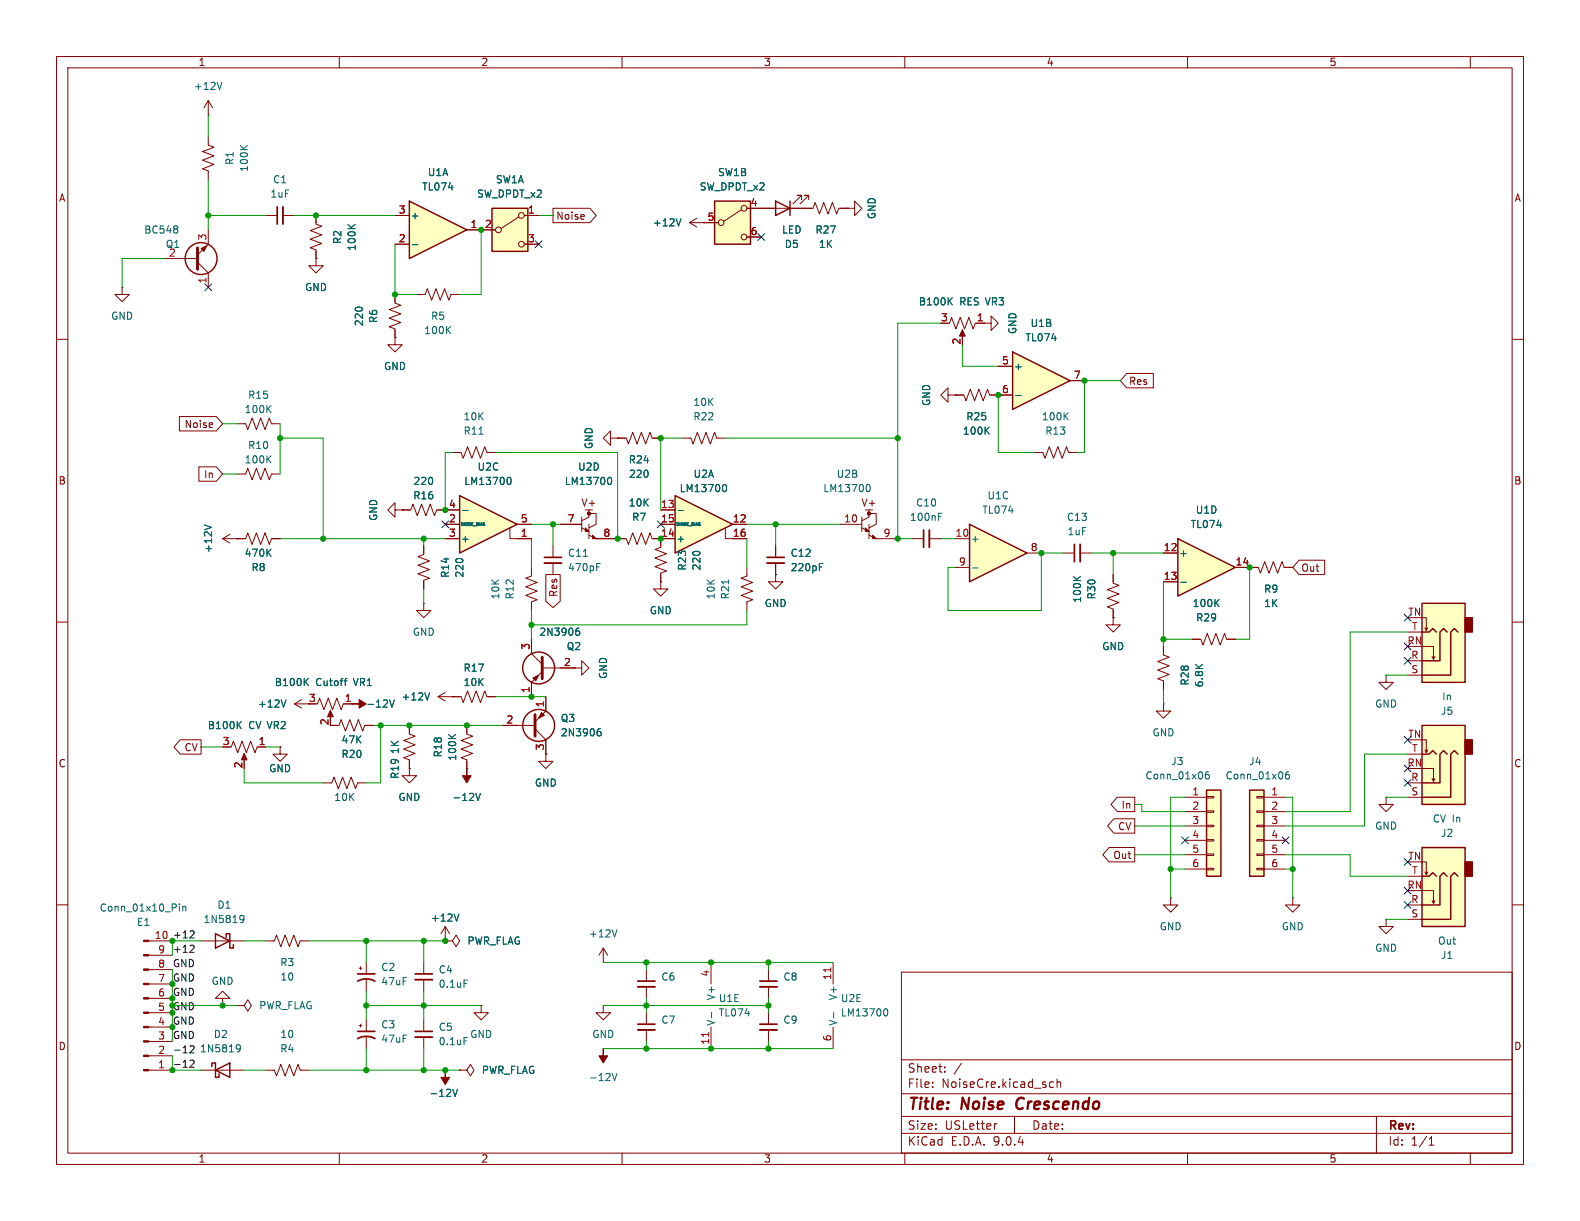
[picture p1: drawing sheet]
<svg xmlns="http://www.w3.org/2000/svg" width="279mm" height="216mm" viewBox="0 0 279 216" stroke-linecap="round" stroke-linejoin="round" font-family="sans-serif">
<g fill="none" stroke="#840000" stroke-width=".18">
<path d="M10 10h259.4v195.9h-259.4zM12 12h255.4v191.9h-255.4zM60 10v2M110 10v2M160 10v2M210 10v2M260 10v2M167.6 57.2h.3l.4-1.1 .7 2.1 .8-2.1 .8 2.1 .7-2.1 .8 2.1 .4-1M170.2 58.7v1M172.7 57.2h1.3M10 60h2M120.6 77.5h1.6l.4 1 .7-2 .8 2 .7-2 .8 2 .8-2 .3 1h1.6"/>
<path d="M167.6 69.9v-1.3l-1.2 1.3 1.2 1.2v-1.2h1.3M168.9 69.9h1.5l.4 1 .8-2.1 .7 2.1 .8-2.1 .8 2.1 .7-2.1 .4 1.1h1.5M168.9 69.9h.1M267.4 60h2M137.2 96.5v2.1M137.2 99.6v2M148.6 92.7h3.8M152.4 91.4v2.6M152.4 93.3l1.3 .7M153.7 90.2v1.2l-1.3 .7M153.7 90.8h1.2v1.9l-1.2 .6M153.7 92.7v2.6"/>
<path d="M153.7 94.6l1.2 .7h3.8M10 110h2M94 113v2.6l1.9 1.9M95.9 118.1h5.7M95.9 118.7l-1.9 2v2.5M101.6 118.1h1.3v-1.3l1.2 1.3-1.2 1.3v-1.3M101.6 118.1h.1M116.8 102.9v1.2h1.3l-1.3 1.3-1.2-1.3h1.2M116.8 102.9h.1M267.4 110h2M40.6 132.1h.3l.4-1 .7 2 .8-2 .8 2 .7-2 .8 2 .4-1M43.2 133.6v1"/>
<path d="M45.7 132.1h1.3M52.1 124.5l1.2 .7M52.1 124.5h2.5M53.3 123.7l-1.2 .8M55.9 124.5h.2l.4-1.1 .8 2.1 .7-2.1 .8 2.1 .8-2.1 .7 2.1 .4-1M57.1 138.4h1.6l.4-1 .7 2 .8-2 .7 2 .8-2 .8 2 .3-1h1.6M58.4 128.3h1.5l.4-1 .8 2 .7-2 .8 2 .8-2 .7 2 .4-1h1.5M58.4 126v1M61 124.5h1.2M62.2 124.5h.1M88.9 128.3h5.7M94.6 128.9l1.9 1.9v2.6"/>
<path d="M96.5 133.4v1.2h1.3l-1.3 1.3-1.3-1.3h1.3M96.5 133.4h.1M96.5 123.2v2.5l-1.9 1.9M10 160h2M114.3 171.5v2M114.3 174.5v2M114.3 179.1v2M125.7 170.2v3.8M135.9 171.5v2M135.9 174.5v2M135.9 179.1v2M147.3 170.2v3.8"/>
<path d="M159.4 171.9h108v32h-108zM267.4 160h2M114.3 182.1v2.1M125.7 181.6v3.8M135.9 182.1v2.1M147.3 181.6v3.8M159.4 197.4h108M159.4 193.4h108M159.4 187.4h108M164.9 192.1v.2M164.9 191.4v.1M167.1 189.4v.2"/>
<path d="M167.1 188.7v.1M170 188l-1.3 1.9M176.3 198.7l-.3 .1M179.4 197.4v3M185.6 192.1l.3 .2 .4-.1M186.3 191.4l-.4-.1-.3 .1M186.9 191.4l.2-.1 .4 .1 .1 .9M186.9 190.8v1.5M243.4 197.4v6.5M60 203.9v2M110 203.9v2M159.4 200.4h108"/>
<path d="M160 203.9v2M210 203.9v2M252.7 202.5h.9M252.7 201.4l.4-.4v1.5M260 203.9v2"/>
</g>
<path d="M180 194.4a1.27 1.27 0 0 0 0 1.6" fill="none" stroke="#840000" stroke-width=".4"/>
<g fill="none" stroke="#006464" stroke-width=".18">
<path d="M167.9 53.2l.5 .7M168.4 52.6l-.7 .8M174.4 76.1l.5 .7M174.9 75.5l-.7 .7M144.9 99.6h.6M153.3 85.7h.2a.68 .68 0 0 1 .4 .6 .68 .68 0 0 1-.4 .6h-.2M54.5 120l-.7 .7M61.4 120h-.3M101.9 111.6h.4l.2 .2-.1 .5h-.5M102.4 111.1l-.4 .1M144.9 100.3h.4M42.1 128.1l.6 .7"/>
<path d="M42.7 127.6l-.8 .7M50.6 123.8l-.5 1.2M54 120.5l.5 .7M60.9 120.4h.5M68.9 123.8l.4 1.2 .4-1.2M105.7 129.4l.4-.1 .2 .3-.1 .5h-.5M106.2 128.8l-.4 .2M125.8 179v1M147.4 179v1M156.4 178.4h.2a.68 .68 0 0 1 .4 .6 .68 .68 0 0 1-.4 .6h-.2"/>
</g>
<path d="M135.6 98.6h3.1M112.8 173.5h3M134.4 173.5h3M112.8 181.1h3M134.4 181.1h3" fill="none" stroke="#840000" stroke-width=".3"/>
<path d="M135.6 99.6h3.1M112.8 174.5h3M134.4 174.5h3M112.8 182.1h3M134.4 182.1h3" fill="none" stroke="#840000" stroke-width=".33"/>
<g fill="#840000" stroke="#840000" stroke-width=".18">
<path d="M43.2 133.2l.5 1.2h-1z"/>
<path d="M94.2 119.9l1-.5-.5 1z"/>
<path d="M170.2 58.3l.5 1.1h-1z"/>
<path d="M95.8 126l.5 .5-1.1 .5z"/>
<path d="M62.2 124.5h1.3v-.8l1.3 .8-1.3 .7v-.7z"/>
<path d="M153 93.3l.7 .7h-.7z"/>
<path d="M154.3 94.6l.6 .7h-.6z"/>
<path d="M58.4 125.6l.5 1.1h-1z"/>
</g>
<path d="M146.9 171.1v.7M125.3 182.5v.8" fill="none" stroke="#a90000" stroke-width=".18"/>
<path d="M95.9 116.2v3.8M94.6 126.4v3.8" fill="none" stroke="#840000" stroke-width=".51"/>
<g fill="none" stroke="#840000" stroke-width=".25">
<circle cx="95.2" cy="118.1" r="2.82"/>
<circle cx="95.2" cy="128.3" r="2.82"/>
</g>
<circle cx="153.7" cy="90.8" r=".25" fill="#840000" stroke="#840000" stroke-width=".25"/>
<path d="M221 139.7h2.5v15.2h-2.5z" fill="#ffffc2"/>
<path d="M221 139.7h2.5v15.2h-2.5z" fill="none" stroke="#840000" stroke-width=".25"/>
<g fill="none" stroke="#840000" stroke-width=".18">
<path d="M80 80h1.5l.4 1 .8-2 .7 2 .8-2 .8 2 .7-2 .4 1h1.5M99.1 92.7h3.8M102.9 91.4v2.6M102.9 93.3l1.2 .7M104.1 90.2v1.2l-1.2 .7M104.1 90.8h1.3v1.9l-1.3 .6M104.1 92.7v2.6M104.1 94.6l1.3 .7h3.8M116.8 95.3v1.5l-1 .4 2.1 .7-2.1 .8 2.1 .7-2.1 .8 2.1 .8-1.1 .3v1.6M132.1 100.3v1.6l-1 .3 2 .8-2 .8 2 .7-2 .8 2 .7-1 .4v1.6M137.2 101.6v1.3h1.2l-1.2 1.2-1.3-1.2h1.3M137.2 101.6h.1"/>
<path d="M222.2 140.8h1.3v.3h-1.3zM222.2 143.4h1.3v.2h-1.3zM222.2 145.9h1.3v.3h-1.3zM222.2 148.5h1.3v.2h-1.3zM222.2 151h1.3v.3h-1.3zM222.2 153.5h1.3v.3h-1.3zM223.5 141h3.8M223.5 143.5h3.8M223.5 146.1h3.8M223.5 148.6h3.8M223.5 151.1h3.8M223.5 153.7h3.8"/>
</g>
<path d="M84.7 76.8h.7M107.6 84.5l.1-.1a.68 .68 0 0 1 .5 .6 .68 .68 0 0 1-.5 .7l-.1-.1M128.8 102.5v.8M227.9 136.5h-.3a.86 .86 0 0 0 0 1.2l.4-.1v-.4l-.2-.2h-.4l-.1 .2" fill="none" stroke="#006464" stroke-width=".18"/>
<circle cx="104.1" cy="90.8" r=".25" fill="#840000" stroke="#840000" stroke-width=".25"/>
<g fill="#840000" stroke="#840000" stroke-width=".18">
<path d="M103.5 93.3l.6 .7h-.6z"/>
<path d="M104.8 94.6l.6 .7h-.6z"/>
</g>
<path d="M81.3 87.6l10.1 5.1-10.1 5.1z" fill="#ffffc2"/>
<path d="M78.7 90.2h2.6M78.7 92.7h2.6M78.7 95.3h2.6M90.2 93.3v2h3.8M91.4 92.7h2.6M245.1 162.6v1.2h1.3l-1.3 1.3-1.3-1.3h1.3M245.1 162.6h.1" fill="none" stroke="#840000" stroke-width=".18"/>
<path d="M81.3 87.6l10.1 5.1-10.1 5.1z" fill="none" stroke="#840000" stroke-width=".25"/>
<path d="M81.8 90.3h1M89.8 84.5l.2-.1a.68 .68 0 0 1 .4 .6 .68 .68 0 0 1-.4 .7l-.2-.1" fill="none" stroke="#006464" stroke-width=".18"/>
<path d="M251.5 149.9h7.6v13.9h-7.6z" fill="#ffffc2"/>
<path d="M259.1 152.4h1.2v2.5h-1.2z" fill="#840000" stroke="#840000" stroke-width=".25"/>
<path d="M251.5 149.9h7.6v13.9h-7.6zM251.5 154.9h1.2l.7-.6 .6 .6M255.9 154.9l-.6-.6-.7 .6v5.1h-3.1M257.8 154.9l-.6-.6-.7 .6v7.7h-5" fill="none" stroke="#840000" stroke-width=".25"/>
<g fill="none" stroke="#840000" stroke-width=".18">
<path d="M107.9 77.5v-1.3l-1.2 1.3 1.2 1.2v-1.2h1.3M109.2 77.5h.1M109.2 77.5h1.5l.4 1 .8-2 .7 2 .8-2 .8 2 .7-2 .4 1h1.5M74.9 96.5v1.5l-1 .4 2 .8-2 .7 2 .8-2 .8 2 .7-1 .4v1.5M109.2 95.3h1.5l.4 1 .8-2.1 .7 2.1 .8-2.1 .8 2.1 .7-2.1 .4 1.1h1.5M74.9 106.7v1.3h1.3l-1.3 1.2-1.2-1.2h1.2M74.9 106.7h.1M248.9 154.9h2.6M251.5 157.5h2v2.3l.2-.5M251.5 152.4h.7v2.3l.3-.5M252 154.2l.2 .5M253.2 159.3l.3 .5"/>
<path d="M248.9 162.6h2.6M248.9 160h2.6M78.7 189.2h.1"/>
</g>
<path d="M78.7 189.2v1.3h.8l-.8 1.3-.7-1.3h.7z" fill="#840000" stroke="#840000" stroke-width=".18"/>
<path d="M80.1 192.6l.4 1.3 .4-1.3" fill="none" stroke="#006464" stroke-width=".18"/>
<path d="M213.4 139.7h2.5v15.2h-2.5z" fill="#ffffc2"/>
<path d="M213.4 139.7h2.5v15.2h-2.5zM38.1 165.1l2.5 1.3-2.5 1.2zM40 165.7v-.6h.6v2.5h.7v-.6" fill="none" stroke="#840000" stroke-width=".25"/>
<g fill="none" stroke="#840000" stroke-width=".18">
<path d="M142.2 36.8h1.6l.3-1 .8 2 .8-2 .7 2 .8-2 .8 2 .3-1h1.6M149.9 36.8h1.2v1.3l1.3-1.3-1.3-1.2v1.2M149.9 36.8h.1M97.8 96.5v2.1M97.8 99.6v2M94 100.3v1.6l-1 .3 2 .8-2 .8 2 .7-2 .8 2 .7-1 .4v1.6M209.5 141h3.9M209.5 143.5h3.9M209.5 146.1h3.9M209.5 148.6h3.9M209.5 151.1h3.9M209.5 153.7h3.9"/>
<path d="M213.4 140.8h1.2v.3h-1.2zM213.4 143.4h1.2v.2h-1.2zM213.4 145.9h1.2v.3h-1.2zM213.4 148.5h1.2v.2h-1.2zM213.4 151h1.2v.3h-1.2zM213.4 153.5h1.2v.3h-1.2zM245.1 141v1.2h1.3l-1.3 1.3-1.3-1.3h1.3M245.1 141h.1M35.6 166.4h7.6"/>
</g>
<path d="M103.2 98.4h.7M105.5 99.6h.6M105.5 100.3h.4M213.7 136.5h-.3a.86 .86 0 0 0 0 1.2l.4-.1 .1-.4-.3-.2h-.2l-.3 .2M42.5 161.9h.4l.2 .1a.84 .84 0 0 1-.3 1.1h-.3M43.1 162.4l-.2 .3-.4-.1" fill="none" stroke="#006464" stroke-width=".18"/>
<path d="M96.3 98.6h3" fill="none" stroke="#840000" stroke-width=".3"/>
<path d="M96.3 99.6h3" fill="none" stroke="#840000" stroke-width=".33"/>
<path d="M126.4 35.6h6.3v7.6h-6.3z" fill="#ffffc2"/>
<g fill="none" stroke="#840000" stroke-width=".18">
<path d="M121.9 39.4h5.1M121.9 39.4l1.3 .7M123.2 38.6l-1.3 .8M124.5 39.4h.1M131.1 37.1l-3.1 2M132.1 36.8h10.1M141.7 35.3v-.8h-.7h.7l-1.5 1.6M143 35.3v-.8h-.8h.8l-1.5 1.6M132.1 41.9h2.5M196.8 109.2v1.3h1.3l-1.3 1.3-1.2-1.3h1.2M196.8 109.2h.1M207 158.8v1.2h1.3l-1.3 1.3-1.3-1.3h1.3"/>
<path d="M207 158.8h.1M228.6 158.8v1.2h1.3l-1.3 1.3-1.3-1.3h1.3M228.6 158.8h.1M26.3 166.4h4.2M26.3 179.1h4.2M26.3 176.5h4.2M26.3 174h4.2M26.3 171.5h4.2M26.3 168.9h4.2M39.4 176.5h-1.3l1.3-1.2 1.2 1.2h-1.2v1.3M39.4 177.8h.1M41.9 177.8h1.3l.6 1 .6-1-.6-1-.6 1"/>
<path d="M41.9 177.8h.1M47 166.4h1.5l.4-1 .8 2 .7-2 .8 2 .7-2 .8 2 .4-1h1.5M74.9 170.2v2M74.9 173.2v2.1M26.3 189.2h4.2M26.3 186.7h4.2M26.3 184.2h4.2M26.3 181.6h4.2M81.3 189.2h1.2l.7 1 .6-1-.6-1-.7 1M81.3 189.2h.1"/>
<circle cx="127.5" cy="39.4" r=".51"/>
<circle cx="131.6" cy="36.8" r=".51"/>
<circle cx="131.6" cy="41.9" r=".51"/>
</g>
<path d="M126.4 35.6h6.3v7.6h-6.3zM137.2 35.6l2.5 1.2-2.5 1.3zM139.7 35.6v2.5" fill="none" stroke="#840000" stroke-width=".25"/>
<path d="M120.4 38.7l-.4 1.2M31.7 159.8v.2M31.7 160.3v.8M32.3 160.3v.8M32.3 160.4l.2-.1h.3l.1 .8M82.1 173.3h.6" fill="none" stroke="#006464" stroke-width=".18"/>
<g fill="#840000" stroke="#840000" stroke-width=".18">
<path d="M25.4 189.1h.9v.3h-.9z"/>
<path d="M25.4 186.6h.9v.2h-.9z"/>
<path d="M25.4 184h.9v.3h-.9z"/>
<path d="M25.4 181.5h.9v.2h-.9z"/>
<path d="M25.4 178.9h.9v.3h-.9z"/>
<path d="M25.4 176.4h.9v.3h-.9z"/>
<path d="M25.4 173.9h.9v.2h-.9z"/>
<path d="M25.4 171.3h.9v.3h-.9z"/>
<path d="M25.4 168.8h.9v.2h-.9z"/>
<path d="M25.4 166.2h.9v.3h-.9z"/>
</g>
<path d="M73.4 172.2h3.1" fill="none" stroke="#840000" stroke-width=".3"/>
<path d="M73.4 173.2h3.1" fill="none" stroke="#840000" stroke-width=".33"/>
<path d="M208.3 95.3l10.1 5-10.1 5.1z" fill="#ffffc2"/>
<path d="M208.3 95.3l10.1 5-10.1 5.1z" fill="none" stroke="#840000" stroke-width=".25"/>
<g fill="none" stroke="#840000" stroke-width=".18">
<path d="M39.4 95.3l1.2 .7M39.4 95.3h2.5M40.6 94.5l-1.2 .8M41.9 95.3h.1M188 97.8h2M191 97.8h2M205.7 97.8h2.6M196.8 101.6v1.5l1.1 .4-2.1 .8 2.1 .7-2.1 .8 2.1 .8-2.1 .7 1 .4v1.5M205.7 102.9h2.6M218.4 100.3h2.6M63.5 171.2h.5M63.8 170.9v.6"/>
<path d="M64.8 170.2v2M64.8 173.2v2.1M78.7 166.4h1.3l.6 1 .7-1-.7-1-.6 1M78.7 166.4h.1M78.7 163.8l.8 1.3M78.7 163.8l-.7 1.3M78.7 163.8v2.6M85.1 177.8v1.3h1.3l-1.3 1.2-1.3-1.2h1.3M85.1 177.8h.1M106.7 177.8v1.3h1.2l-1.2 1.2-1.3-1.2h1.3M106.7 177.8h.1M106.7 170.2h.1"/>
<path d="M106.7 167.6l-.8 1.3M106.7 167.6l.7 1.3M106.7 167.6v2.6M47 189.2h1.5l.4 1 .8-2 .7 2 .8-2 .7 2 .8-2 .4 1h1.5M63.5 181.4h.5M63.8 181.1v.5M64.8 180.3v2.1M64.8 183.4v2M74.9 180.3v2.1M74.9 183.4v2M106.7 185.4h.1"/>
</g>
<path d="M36.1 92.8l1.3 .5M189.8 101.9l.7 .8M191.1 101.9l-.7 .6M208.8 103h1M81.2 161.6l-.5 1.3M109.1 164.4l-.4 1.3M82.1 183.5h.6M108.3 189.8l.4 1.3 .4-1.3" fill="none" stroke="#006464" stroke-width=".18"/>
<path d="M106.7 185.4v1.3h.7l-.7 1.3-.8-1.3h.8z" fill="#840000" stroke="#840000" stroke-width=".18"/>
<path d="M190 96.3v3M63.2 173.5a3.2 3.2 0 0 1 3.1 0M63.2 172.2h3.1M63.2 183.6a3.2 3.2 0 0 1 3.1 0M63.2 182.4h3.1M73.4 182.4h3.1" fill="none" stroke="#840000" stroke-width=".3"/>
<path d="M191 96.3v3M73.4 183.4h3.1" fill="none" stroke="#840000" stroke-width=".33"/>
<path d="M171.4 92.7l10.2 5.1-10.2 5.1z" fill="#ffffc2"/>
<path d="M171.4 92.7l10.2 5.1-10.2 5.1z" fill="none" stroke="#840000" stroke-width=".25"/>
<path d="M41.9 95.3h1.5l.4-1.1 .8 2.1 .7-2.1 .8 2.1 .8-2.1 .7 2.1 .4-1h1.5M168.9 95.3h2.5M181.6 97.8h2.5M168.9 100.3h2.5" fill="none" stroke="#840000" stroke-width=".18"/>
<path d="M47.4 97.6l.5 .8M47.9 97.1l-.7 .7M172 100.4h.9" fill="none" stroke="#006464" stroke-width=".18"/>
<path d="M179.1 62.2l10.1 5.1-10.1 5.1z" fill="#ffffc2"/>
<path d="M179.1 62.2l10.1 5.1-10.1 5.1z" fill="none" stroke="#840000" stroke-width=".25"/>
<path d="M55.9 38.1v1.5l1 .4-2 .8 2 .7-2 .8 2 .8-2 .7 1 .4v1.5M174 57.2h1.3v-1.3l1.2 1.3-1.2 1.2v-1.2M174 57.2h.1M41.9 74.9h1.5l.4 1 .8-2 .7 2 .8-2 .8 2 .7-2 .4 1h1.5M176.5 64.8h2.6M176.5 69.9h2.6M189.2 67.3h2.6M41.9 83.8h1.5l.4-1 .8 2 .7-2 .8 2 .8-2 .7 2 .4-1h1.5M69.8 90.2v-1.3l-1.2 1.3 1.2 1.2v-1.2h1.3M71.1 90.2h1.5l.4-1 .8 2 .7-2 .8 2 .8-2 .7 2 .4-1h1.5M71.1 90.2h.1M182.9 80h1.5l.4 1 .7-2 .8 2 .8-2 .7 2 .8-2 .4 1h1.5" fill="none" stroke="#840000" stroke-width=".18"/>
<path d="M61.5 39.7l.8 .7M62.8 39.7l-.7 .5M47.4 72.2l.5 .8M47.9 71.7l-.7 .7M179.6 69.9h1M188.4 73.5l.5 .7M188.9 73l-.7 .7M47.4 81.1l.5 .8M47.9 80.6l-.7 .7" fill="none" stroke="#006464" stroke-width=".18"/>
<path d="M251.5 128.3h7.6v13.9h-7.6z" fill="#ffffc2"/>
<path d="M259.1 130.8h1.2v2.6h-1.2z" fill="#840000" stroke="#840000" stroke-width=".25"/>
<path d="M251.5 128.3h7.6v13.9h-7.6zM251.5 133.4h1.2l.7-.7 .6 .7M255.9 133.4l-.6-.7-.7 .7v5h-3.1M257.8 133.4l-.6-.7-.7 .7v7.6h-5" fill="none" stroke="#840000" stroke-width=".25"/>
<path d="M245.1 119.4v1.3h1.3l-1.3 1.2-1.3-1.2h1.3M245.1 119.4h.1M248.9 138.4h2.6M248.9 133.4h2.6M251.5 135.9h2v2.3l.2-.5M251.5 130.8h.7v2.3l.3-.5M252 132.6l.2 .5M253.2 137.7l.3 .5M248.9 141h2.6" fill="none" stroke="#840000" stroke-width=".18"/>
<path d="M251.5 106.7h7.6v14h-7.6z" fill="#ffffc2"/>
<path d="M259.1 109.2h1.2v2.6h-1.2z" fill="#840000" stroke="#840000" stroke-width=".25"/>
<path d="M251.5 106.7h7.6v14h-7.6zM251.5 111.8h1.2l.7-.7 .6 .7M255.9 111.8l-.6-.7-.7 .7v5h-3.1M257.8 111.8l-.6-.7-.7 .7v7.6h-5" fill="none" stroke="#840000" stroke-width=".25"/>
<path d="M55.9 45.7v1.3h1.2l-1.2 1.3-1.3-1.3h1.3M55.9 45.7h.1M69.8 52.1v1.5l1.1 .4-2.1 .7 2.1 .8-2.1 .8 2.1 .7-2.1 .8 1 .4v1.5M73.7 52.1h1.5l.4-1 .7 2 .8-2 .8 2 .7-2 .8 2 .4-1h1.5M248.9 119.4h2.6M248.9 116.8h2.6M248.9 111.8h2.6M251.5 114.3h2v2.3l.2-.5M251.5 109.2h.7v2.3l.3-.5M252 111l.2 .5M253.2 116.1l.3 .5" fill="none" stroke="#840000" stroke-width=".18"/>
<path d="M79.1 58.3l.6 .7M79.7 57.7l-.7 .8" fill="none" stroke="#006464" stroke-width=".18"/>
<path d="M72.4 35.6l10.1 5-10.1 5.1z" fill="#ffffc2"/>
<path d="M72.4 35.6l10.1 5-10.1 5.1z" fill="none" stroke="#840000" stroke-width=".25"/>
<path d="M69.8 38.1h2.6M69.8 43.2h2.6M82.5 40.6h2.6" fill="none" stroke="#840000" stroke-width=".18"/>
<path d="M72.9 43.3h1" fill="none" stroke="#006464" stroke-width=".18"/>
<path d="M87 36.8h6.3v7.7h-6.3z" fill="#ffffc2"/>
<g fill="none" stroke="#840000" stroke-width=".18">
<path d="M36.8 17.8v2.5M36.8 17.8l-.7 1.3M36.8 17.8l.8 1.3M36.8 20.3h.1M36.8 24.1v1.6l1 .3-2 .8 2 .8-2 .7 2 .8-2 .7 1 .4v1.6M47 38.1h2M50 38.1h2.1M91.7 38.4l-3.1 2M92.7 38.1h2.5M21.6 50.8v1.3h1.3l-1.3 1.2-1.3-1.2h1.3M21.6 50.8h.1M29.2 45.7h5.7"/>
<path d="M34.9 46.4l1.9 1.9v2.5M36.8 40.6v2.6l-1.9 1.9M69.8 59.7v1.3h1.3l-1.3 1.2-1.2-1.2h1.2M69.8 59.7h.1M85.1 40.6h2.5M92.7 43.2h2.5M161.3 95.3h2M164.3 95.3h2.1M205.7 114.3v1.5l1.1 .4-2.1 .8 2.1 .7-2.1 .8 2.1 .8-2.1 .7 1 .4v1.5M210.8 113h1.5l.4 1 .8-2 .7 2 .8-2 .8 2 .7-2 .4 1h1.5M221 100.3h1.5l.4 1 .7-2 .8 2 .8-2 .7 2 .8-2 .4 1h1.5M49.5 132.1v1.3h1.3l-1.3 1.2-1.2-1.2h1.2"/>
<path d="M49.5 132.1h.1M72.4 135.9v1.3h1.3l-1.3 1.2-1.3-1.2h1.3M72.4 135.9h.1M72.4 128.3v1.5l1 .4-2 .7 2 .8-2 .8 2 .7-2 .8 1 .4v1.5M77.5 123.2h4l.4 1 .8-2 .7 2 .8-2 .8 2 .7-2 .4 1h1.5M77.5 123.2l1.2 .8M78.7 122.4l-1.2 .8M80 123.2h.1M82.5 128.3v1.5l1.1 .4-2.1 .7 2.1 .8-2.1 .8 2.1 .7-2.1 .8 1 .4v1.5M82.5 135.9h.1M205.7 124.5v1.2h1.3l-1.3 1.3-1.2-1.3h1.2M205.7 124.5h.1"/>
<path d="M35.6 189.2h7.6"/>
<circle cx="92.2" cy="38.1" r=".51"/>
<circle cx="88.1" cy="40.6" r=".51"/>
<circle cx="92.2" cy="43.2" r=".51"/>
</g>
<g fill="none" stroke="#840000" stroke-width=".25">
<path d="M87 36.8h6.3v7.7h-6.3zM37.5 188.6v-.6h.6v2.5h.6v-.6M38.1 189.2l2.5-1.2v2.5z"/>
<circle cx="35.6" cy="45.7" r="2.82"/>
</g>
<path d="M34.9 43.8v3.8" fill="none" stroke="#840000" stroke-width=".51"/>
<g fill="#840000" stroke="#840000" stroke-width=".18">
<path d="M35.6 43.9l1-.5-.5 1.1z"/>
<path d="M82.5 135.9v1.3h.8l-.8 1.2-.7-1.2h.7z"/>
</g>
<g fill="none" stroke="#006464" stroke-width=".18">
<path d="M39.2 14.5l-.4 1.3M42.5 25.7l.7 .8M43.8 25.7l-.8 .6M31.3 40l.1 .2-.1 .2M31.3 40.6l.1 .1-.1 .5M166 91.4h.4M166 90.7h.6M215 106.5l.6 .8M215.6 106l-.8 .7M76 122.5l-.5 1.3M79.3 129.9l.7 .7M80.6 129.9l-.7 .5"/>
<path d="M84.1 140.3l.4 1.2 .5-1.2M41.9 184.8l.4-.1 .1 .2a.84 .84 0 0 1-.3 1.1h-.2M42.5 185.3l-.2 .2h-.4"/>
</g>
<path d="M49 36.6v3M163.3 93.7v3.1" fill="none" stroke="#840000" stroke-width=".3"/>
<path d="M50 36.6v3M164.3 93.7v3.1" fill="none" stroke="#840000" stroke-width=".33"/>
<path d="M119.4 87.6l10.1 5.1-10.1 5.1z" fill="#ffffc2"/>
<g fill="none" stroke="#840000" stroke-width=".18">
<path d="M55.9 38.1v1.3M69.8 38.1h2.6M92.7 38.1h2.5M97.8 36.8h6.5l1.1 1.3-1.1 1.3h-6.5zM124.5 39.4h.1M124.5 39.4h2.5M132.1 36.8h5.1M139.7 36.8h3.8M148.6 36.8h1.3M149.9 36.8h.1M55.9 45.7h.1M55.9 44.5v1.2"/>
<path d="M69.8 59.7h.1M69.8 43.2h2.6M69.8 52.1v1.2M69.8 58.4v1.3M82.5 40.6h5.1M92.7 43.2h2.5M132.1 41.9h2.5M172.7 57.2h1.3M174 57.2h.1M31.7 73.7h6.6l1.1 1.2-1.1 1.3h-6.6zM109.2 77.5h.1M109.2 77.5h1.3"/>
<path d="M115.6 77.5h1.2M168.9 69.9h.1M168.9 69.9h1.3M175.3 69.9h3.8M176.5 64.8h2.6M189.2 67.3h2.6M199.2 66h4.8v2.6h-4.8l-1.1-1.3zM35.2 82.5h3.1l1.1 1.3-1.1 1.3h-3.1zM41.9 95.3h.1M41.9 95.3h1.3M48.3 95.3h1.2M71.1 90.2h.1"/>
<path d="M71.1 90.2h1.3M74.9 96.5v1.3M77.5 90.2h3.8M78.7 92.7h2.6M78.7 95.3h2.6M91.4 92.7h2.6M91.4 95.3h2.6M99.1 92.7h3.8M105.4 95.3h5.1M115.6 95.3h3.8M116.8 90.2h2.6M116.8 92.7h2.6"/>
<path d="M116.8 95.3v1.2M128.3 93.3v2h3.8M129.5 92.7h2.6M137.2 96.5v2.1M137.2 99.6v2M205.7 97.8h2.6M229.7 99.1h4.6v2.5h-4.6l-1.1-1.3zM74.9 102.9v1.2M94 113v2.6M96.5 101.6h2.6v4.7l-1.3 1.1-1.3-1.1zM99.1 118.1h2.5M101.6 118.1h.1"/>
<path d="M116.8 102.9h.1M116.8 101.6v1.3M137.2 101.6h.1M196.8 109.2h.1M196.8 101.6v1.3M196.8 108v1.2M205.7 102.9h2.6M205.7 114.3v1.3M210.8 113h1.3M217.2 113h1.2M218.4 100.3h3.8M227.3 100.3h1.3"/>
<path d="M31.9 130.8h3.7v2.6h-3.7l-1.1-1.3zM45.7 132.1h1.3M49.5 132.1h.1M58.4 128.3h1.3M61 124.5h1.2M62.2 124.5h.1M64.8 128.3h1.2M72.4 135.9h.1M72.4 128.3v1.2M72.4 134.6v1.3M80 123.2h.1M80 123.2h1.3"/>
<path d="M82.5 135.9h.1M82.5 128.3v1.2M82.5 134.6v1.3M86.4 123.2h1.2M88.9 128.3h2.5M94 120.7v2.5M96.5 133.4h.1M96.5 123.2v2.5M96.5 130.8v2.6M205.7 120.7v1.2M196.1 149.9h4.6v2.5h-4.6l-1.1-1.3zM197 144.8h3.7v2.5h-3.7l-1.1-1.2z"/>
<path d="M197.6 141h3.1v2.5h-3.1l-1.1-1.3zM78.7 166.4h.1M78.7 189.2h.1M81.3 189.2h.1"/>
</g>
<path d="M119.4 87.6l10.1 5.1-10.1 5.1z" fill="none" stroke="#840000" stroke-width=".25"/>
<g fill="none" stroke="#006464" stroke-width=".18">
<path d="M61.5 39.7l.8 .7M62.8 39.7l-.7 .5M120.4 38.7l-.4 1.2M72.9 43.3h1M167.9 53.2l.5 .7M168.4 52.6l-.7 .8M174.4 76.1l.5 .7M174.9 75.5l-.7 .7M179.6 69.9h1M36.1 92.8l1.3 .5M47.4 97.6l.5 .8M47.9 97.1l-.7 .7"/>
<path d="M81.8 90.3h1M89.8 84.5l.2-.1a.68 .68 0 0 1 .4 .6 .68 .68 0 0 1-.4 .7l-.2-.1M107.6 84.5l.1-.1a.68 .68 0 0 1 .5 .6 .68 .68 0 0 1-.5 .7l-.1-.1M119.9 90.3h1M127.9 85.7h.2a.68 .68 0 0 1 .4 .6 .68 .68 0 0 1-.4 .6h-.2M144.9 99.6h.6M54.5 120l-.7 .7M61.4 120h-.3M101.9 111.6h.4l.2 .2-.1 .5h-.5M102.4 111.1l-.4 .1M144.9 100.3h.4M189.8 101.9l.7 .8"/>
<path d="M191.1 101.9l-.7 .6M208.8 103h1M215 106.5l.6 .8M215.6 106l-.8 .7M42.1 128.1l.6 .7M42.7 127.6l-.8 .7M50.6 123.8l-.5 1.2M54 120.5l.5 .7M60.9 120.4h.5M68.9 123.8l.4 1.2 .4-1.2M76 122.5l-.5 1.3M79.3 129.9l.7 .7"/>
<path d="M80.6 129.9l-.7 .5M105.7 129.4l.4-.1 .2 .3-.1 .5h-.5M106.2 128.8l-.4 .2M84.1 140.3l.4 1.2 .5-1.2M81.2 161.6l-.5 1.3M80.1 192.6l.4 1.3 .4-1.3"/>
</g>
<path d="M33.8 164.6h.4l.1 .4-.8 .9h.8M33.8 167.1l.4 .1 .1 .3-.8 .9h.8M33.6 185l.5-.1 .2 .4-.8 .9h.8M33.6 187.6l.5-.2 .2 .4-.8 .9h.8" fill="none" stroke="#0f0f0f" stroke-width=".18"/>
<g fill="none" stroke="#009600" stroke-width=".18">
<path d="M36.8 20.3v3.8M36.8 31.8v8.8M36.8 38.1h10.2M52.1 38.1h17.7M95.2 38.1h2.6M29.2 45.7h-7.6v5.1M69.8 43.2v8.9h3.9M85.1 40.6v11.5h-3.8M166.4 57.2h-7.7v38.1h2.6M39.4 74.9h2.5M49.5 77.5h7.6v17.8M49.5 74.9v8.9"/>
<path d="M120.6 77.5h-3.8v12.7M128.3 77.5h30.4M170.2 61v3.8h6.3M176.5 69.9v10.1h6.4M198.1 67.3h-6.3v12.7h-1.3M39.4 83.8h2.5M49.5 95.3h29.2M74.9 95.3v1.2M80 80h-1.3v10.2M87.6 80h21.6v15.3M94 95.3v5M94 92.7h5.1"/>
<path d="M97.8 92.7v3.8M132.1 92.7h16.5M132.1 95.3v5M137.2 92.7v3.8M166.4 95.3h2.5M188 97.8h-3.9v10.2h-16.5v-7.7h1.3M193 97.8h12.7M196.8 97.8v3.8M74.9 104.1v2.6M94 108v5M132.1 108v2.5h-38.1M205.7 102.9v11.4"/>
<path d="M205.7 113h5.1M221 100.3v12.7h-2.6M245.1 119.4h3.8M248.9 111.8h-10.1v31.7h-11.5M35.6 132.1h3.8M43.2 135.9v2.5h13.9M47 132.1h2.5M66 128.3h22.9M67.3 128.3v10.1h-2.5M87.6 123.2h8.9M205.7 121.9v2.6M248.9 133.4h-7.6v12.7h-14"/>
<path d="M200.7 151.1h8.8M200.7 142.2h1.2v1.3h7.6M200.7 146.1h8.8M207 153.7h2.5M209.5 141h-2.5v17.8M227.3 141h1.3v17.8M227.3 153.7h1.3M227.3 151.1h11.5v3.8h10.1M245.1 141h3.8M30.5 171.5v6.3h11.4M30.5 179.1v5.1M35.6 166.4h-5.1v2.5"/>
<path d="M43.2 166.4h3.8M54.6 166.4h24.1M64.8 177.8h20.3M64.8 166.4v3.8M64.8 175.3v5M74.9 166.4v3.8M74.9 175.3v5M106.7 170.2h40.6M106.7 177.8h29.2M114.3 170.2v1.3M114.3 176.5v2.6M135.9 170.2v1.3"/>
<path d="M135.9 176.5v2.6M245.1 162.6h3.8M30.5 186.7v2.5h5.1M43.2 189.2h3.8M54.6 189.2h26.7M64.8 185.4v3.8M74.9 185.4v3.8M106.7 185.4h40.6M114.3 184.2v1.2M135.9 184.2v1.2"/>
</g>
<g fill="none" stroke="#000084" stroke-width=".18">
<path d="M36.2 50.2l1.2 1.2M37.4 50.2l-1.2 1.2M94.6 42.6l1.3 1.2M95.9 42.6l-1.3 1.2M134 41.3l1.2 1.2M135.2 41.3l-1.2 1.2M78.1 92.1l1.2 1.2M79.3 92.1l-1.2 1.2M116.2 92.1l1.2 1.2M117.4 92.1l-1.2 1.2M248.3 108.6l1.2 1.2M248.3 116.2l1.2 1.2"/>
<path d="M248.3 113.7l1.2 1.2M249.5 108.6l-1.2 1.2M249.5 116.2l-1.2 1.2M249.5 113.7l-1.2 1.2M248.3 137.8l1.2 1.2M248.3 135.3l1.2 1.2M248.3 130.2l1.2 1.2M249.5 137.8l-1.2 1.2M249.5 135.3l-1.2 1.2M249.5 130.2l-1.2 1.2M208.9 148l1.3 1.2M210.2 148l-1.3 1.2"/>
<path d="M226.7 148l1.2 1.2M227.9 148l-1.2 1.2M248.3 156.9l1.2 1.2M248.3 159.4l1.2 1.2M248.3 151.8l1.2 1.2M249.5 156.9l-1.2 1.2M249.5 159.4l-1.2 1.2M249.5 151.8l-1.2 1.2"/>
</g>
<g fill="#009600" stroke="#009600" stroke-width=".18">
<circle cx="114.3" cy="177.8" r=".46"/>
<circle cx="114.3" cy="185.4" r=".46"/>
<circle cx="114.3" cy="170.2" r=".46"/>
<circle cx="135.9" cy="185.4" r=".46"/>
<circle cx="135.9" cy="177.8" r=".46"/>
<circle cx="135.9" cy="170.2" r=".46"/>
<circle cx="125.7" cy="185.4" r=".46"/>
<circle cx="125.7" cy="170.2" r=".46"/>
<circle cx="228.6" cy="153.7" r=".46"/>
<circle cx="207" cy="153.7" r=".46"/>
<circle cx="196.8" cy="97.8" r=".46"/>
<circle cx="221" cy="100.3" r=".46"/>
<circle cx="205.7" cy="113" r=".46"/>
<circle cx="191.8" cy="67.3" r=".46"/>
<circle cx="184.1" cy="97.8" r=".46"/>
<circle cx="158.7" cy="77.5" r=".46"/>
<circle cx="158.7" cy="95.3" r=".46"/>
<circle cx="116.8" cy="77.5" r=".46"/>
<circle cx="116.8" cy="95.3" r=".46"/>
<circle cx="176.5" cy="69.9" r=".46"/>
<circle cx="137.2" cy="92.7" r=".46"/>
<circle cx="39.4" cy="177.8" r=".46"/>
<circle cx="30.5" cy="189.2" r=".46"/>
<circle cx="30.5" cy="176.5" r=".46"/>
<circle cx="30.5" cy="174" r=".46"/>
<circle cx="30.5" cy="181.6" r=".46"/>
<circle cx="30.5" cy="179.1" r=".46"/>
<circle cx="30.5" cy="166.4" r=".46"/>
<circle cx="94" cy="110.5" r=".46"/>
<circle cx="109.2" cy="95.3" r=".46"/>
<circle cx="97.8" cy="92.7" r=".46"/>
<circle cx="94" cy="123.2" r=".46"/>
<circle cx="82.5" cy="128.3" r=".46"/>
<circle cx="72.4" cy="128.3" r=".46"/>
<circle cx="67.3" cy="128.3" r=".46"/>
<circle cx="55.9" cy="38.1" r=".46"/>
<circle cx="36.8" cy="38.1" r=".46"/>
<circle cx="85.1" cy="40.6" r=".46"/>
<circle cx="69.8" cy="52.1" r=".46"/>
<circle cx="49.5" cy="77.5" r=".46"/>
<circle cx="57.1" cy="95.3" r=".46"/>
<circle cx="74.9" cy="95.3" r=".46"/>
<circle cx="78.7" cy="90.2" r=".46"/>
<circle cx="74.9" cy="189.2" r=".46"/>
<circle cx="64.8" cy="177.8" r=".46"/>
<circle cx="64.8" cy="166.4" r=".46"/>
<circle cx="64.8" cy="189.2" r=".46"/>
<circle cx="74.9" cy="177.8" r=".46"/>
<circle cx="78.7" cy="166.4" r=".46"/>
<circle cx="74.9" cy="166.4" r=".46"/>
<circle cx="78.7" cy="189.2" r=".46"/>
</g>
<g font-size="2.8" fill="#840000">
<text x="160.4" y="196.8">Title:</text>
<text x="170.1" y="196.8">Noise</text>
<text x="180.6" y="196.8">Crescendo</text>
</g>
<g font-size="2.1" fill="#840000">
<text x="160.4" y="189.9">Sheet:</text>
<text x="160.4" y="192.6">File:</text>
<text x="166.5" y="192.6">NoiseCre.kicad_sch</text>
<text x="160.4" y="202.8">KiCad</text>
<text x="160.4" y="200">Size:</text>
<text x="167.1" y="200">USLetter</text>
<text x="168.1" y="202.8">E.D.A.</text>
<text x="175.7" y="202.8">9.0.4</text>
<text x="182.4" y="200">Date:</text>
<text x="245.4" y="200.2">Rev:</text>
<text x="245.4" y="202.8">Id:</text>
<text x="249.5" y="202.8">1/1</text>
</g>
<g font-size="1.8" fill="#840000">
<text x="35" y="11.9">1</text>
<text x="85" y="11.9">2</text>
<text x="135" y="11.9">3</text>
<text x="185" y="11.9">4</text>
<text x="235" y="11.9">5</text>
<text x="10.3" y="35.9">A</text>
<text x="267.7" y="35.9">A</text>
<text x="98.3" y="39.1">Noise</text>
<text x="199.5" y="68.3">Res</text>
<text x="32.5" y="75.9">Noise</text>
<text x="10.3" y="85.9">B</text>
<text x="36" y="84.8">In</text>
<text x="102.7" y="89.8">V+</text>
<text x="152.2" y="89.8">V+</text>
<text x="267.7" y="85.9">B</text>
<text x="230" y="101.3">Out</text>
<text x="98.7" y="105.7" transform="rotate(-90 98.7 105.7)">Res</text>
<text x="54.5" y="124.2">3</text>
<text x="10.3" y="135.9">C</text>
<text x="32.5" y="133">CV</text>
<text x="267.7" y="135.9">C</text>
<text x="198.2" y="143.2">In</text>
<text x="197.6" y="147">CV</text>
<text x="196.8" y="152.1">Out</text>
<text x="10.3" y="185.9">D</text>
<text x="267.7" y="185.9">D</text>
<text x="35" y="205.8">1</text>
<text x="85" y="205.8">2</text>
<text x="135" y="205.8">3</text>
<text x="185" y="205.8">4</text>
<text x="235" y="205.8">5</text>
</g>
<g font-size="1.8" fill="#006464">
<text x="34.2" y="16.1">+12V</text>
<text x="41.5" y="29.3" transform="rotate(-90 41.5 29.3)">R1</text>
<text x="44" y="30.5" transform="rotate(-90 44 30.5)">100K</text>
<text x="47.7" y="35.2">1uF</text>
<text x="48.2" y="32.6">C1</text>
<text x="74.6" y="33.9">TL074</text>
<text x="75.6" y="31.3">U1A</text>
<text x="84.3" y="35.2">SW_DPDT_x2</text>
<text x="87.6" y="32.6">SW1A</text>
<text x="123.6" y="33.9">SW_DPDT_x2</text>
<text x="126.9" y="31.3">SW1B</text>
<text x="25.4" y="41.5">BC548</text>
<text x="72.5" y="39">+</text>
<text x="115.4" y="40.2">+12V</text>
<text x="138.2" y="41.5">LED</text>
<text x="144.1" y="41.5">R27</text>
<text x="155" y="38.9" transform="rotate(-90 155 38.9)">GND</text>
<text x="29.2" y="44">Q1</text>
<text x="29.8" y="45.5">2</text>
<text x="60.6" y="43.3" transform="rotate(-90 60.6 43.3)">R2</text>
<text x="63.1" y="44.5" transform="rotate(-90 63.1 44.5)">100K</text>
<text x="138.7" y="44">D5</text>
<text x="144.7" y="44">1K</text>
<text x="53.8" y="51.7">GND</text>
<text x="19.6" y="56.7">GND</text>
<text x="64.4" y="57.8" transform="rotate(-90 64.4 57.8)">220</text>
<text x="66.9" y="57.2" transform="rotate(-90 66.9 57.2)">R6</text>
<text x="74.9" y="59.3">100K</text>
<text x="76.1" y="56.7">R5</text>
<text x="162.4" y="54.2">B100K</text>
<text x="169.7" y="54.2">RES VR3</text>
<text x="179.9" y="59.2" transform="rotate(-90 179.9 59.2)">GND</text>
<text x="182.1" y="58">U1B</text>
<text x="67.8" y="65.6">GND</text>
<text x="179.2" y="65.6">+</text>
<text x="181.2" y="60.6">TL074</text>
<text x="43.8" y="70.7">R15</text>
<text x="122.5" y="72">10K</text>
<text x="164.7" y="71.9" transform="rotate(-90 164.7 71.9)">GND</text>
<text x="43.2" y="73.3">100K</text>
<text x="81.9" y="77.1">R11</text>
<text x="81.9" y="74.5">10K</text>
<text x="122.5" y="74.5">R22</text>
<text x="170.2" y="77.1">100K</text>
<text x="170.8" y="74.5">R25</text>
<text x="184.1" y="74.5">100K</text>
<text x="184.7" y="77.1">R13</text>
<text x="43.2" y="82.1">100K</text>
<text x="43.8" y="79.6">R10</text>
<text x="84.4" y="83.4">U2C</text>
<text x="102.1" y="83.4">U2D</text>
<text x="105" y="79.5" transform="rotate(-90 105 79.5)">GND</text>
<text x="111.1" y="82.1">R24</text>
<text x="73" y="88.5">R16</text>
<text x="73" y="86">220</text>
<text x="82" y="86">LM13700</text>
<text x="99.8" y="86">LM13700</text>
<text x="111.1" y="89.8">10K</text>
<text x="111.1" y="84.7">220</text>
<text x="120.1" y="87.2">LM13700</text>
<text x="122.5" y="84.7">U2A</text>
<text x="145.5" y="87.2">LM13700</text>
<text x="147.9" y="84.7">U2B</text>
<text x="161.9" y="89.8">C10</text>
<text x="174.5" y="88.5">U1C</text>
<text x="66.9" y="92.2" transform="rotate(-90 66.9 92.2)">GND</text>
<text x="111.7" y="92.3">R7</text>
<text x="160.8" y="92.3">100nF</text>
<text x="173.6" y="91">TL074</text>
<text x="188.6" y="92.3">C13</text>
<text x="188.7" y="94.8">1uF</text>
<text x="210.4" y="93.6">TL074</text>
<text x="211.4" y="91">U1D</text>
<text x="37.7" y="97.9" transform="rotate(-90 37.7 97.9)">+12V</text>
<text x="43.2" y="98.7">470K</text>
<text x="44.4" y="101.2">R8</text>
<text x="81.4" y="96.1">+</text>
<text x="100.3" y="101.2">470pF</text>
<text x="100.3" y="98.7">C11</text>
<text x="119.5" y="96.1">+</text>
<text x="121.5" y="101" transform="rotate(-90 121.5 101)">R23</text>
<text x="124.1" y="101" transform="rotate(-90 124.1 101)">220</text>
<text x="139.7" y="101.2">220pF</text>
<text x="139.7" y="98.7">C12</text>
<text x="171.6" y="96.1">+</text>
<text x="208.4" y="98.7">+</text>
<text x="79.6" y="102.3" transform="rotate(-90 79.6 102.3)">R14</text>
<text x="82.1" y="102.2" transform="rotate(-90 82.1 102.2)">220</text>
<text x="88.5" y="106.1" transform="rotate(-90 88.5 106.1)">10K</text>
<text x="91" y="106.1" transform="rotate(-90 91 106.1)">R12</text>
<text x="126.6" y="106.1" transform="rotate(-90 126.6 106.1)">10K</text>
<text x="129.1" y="106.1" transform="rotate(-90 129.1 106.1)">R21</text>
<text x="135.1" y="107.5">GND</text>
<text x="191.4" y="106.7" transform="rotate(-90 191.4 106.7)">100K</text>
<text x="193.9" y="106.1" transform="rotate(-90 193.9 106.1)">R30</text>
<text x="210.8" y="107.5">100K</text>
<text x="223.4" y="105">R9</text>
<text x="223.4" y="107.5">1K</text>
<text x="72.9" y="112.6">GND</text>
<text x="95.3" y="112.6">2N3906</text>
<text x="114.8" y="108.8">GND</text>
<text x="211.4" y="110.1">R29</text>
<text x="81.9" y="119">R17</text>
<text x="100.1" y="115.2">Q2</text>
<text x="194.8" y="115.2">GND</text>
<text x="45.5" y="125.3">+12V</text>
<text x="48.5" y="121.5">B100K</text>
<text x="55.8" y="121.5">Cutoff</text>
<text x="62.3" y="121.5">VR1</text>
<text x="64.7" y="125.3">-12V</text>
<text x="70.9" y="124.1">+12V</text>
<text x="81.9" y="121.5">10K</text>
<text x="107.5" y="120.1" transform="rotate(-90 107.5 120.1)">GND</text>
<text x="210.4" y="121.3" transform="rotate(-90 210.4 121.3)">R28</text>
<text x="213" y="121.6" transform="rotate(-90 213 121.6)">6.8K</text>
<text x="243.1" y="125.3">GND</text>
<text x="254.9" y="124.1">In</text>
<text x="36.6" y="129.1">B100K</text>
<text x="44" y="129.1">CV VR2</text>
<text x="60.3" y="131.7">47K</text>
<text x="99.1" y="127.9">Q3</text>
<text x="99.1" y="130.4">2N3906</text>
<text x="203.7" y="130.4">GND</text>
<text x="254.7" y="126.6">J5</text>
<text x="47.5" y="136.8">GND</text>
<text x="60.3" y="134.2">R20</text>
<text x="70.7" y="137.8" transform="rotate(-90 70.7 137.8)">R19</text>
<text x="70.7" y="133.4" transform="rotate(-90 70.7 133.4)">1K</text>
<text x="78.3" y="134" transform="rotate(-90 78.3 134)">R18</text>
<text x="80.9" y="134.6" transform="rotate(-90 80.9 134.6)">100K</text>
<text x="207" y="135.5">J3</text>
<text x="220.8" y="135.5">J4</text>
<text x="59" y="141.8">10K</text>
<text x="70.4" y="141.8">GND</text>
<text x="79.9" y="141.8">-12V</text>
<text x="94.5" y="139.3">GND</text>
<text x="202.4" y="138">Conn_01x06</text>
<text x="216.6" y="138">Conn_01x06</text>
<text x="243.1" y="146.9">GND</text>
<text x="253.3" y="145.6">CV In</text>
<text x="254.7" y="148.2">J2</text>
<text x="17.5" y="161.4">Conn_01x10_Pin</text>
<text x="38.3" y="160.9">D1</text>
<text x="24.1" y="163.9">E1</text>
<text x="35.9" y="163.4">1N5819</text>
<text x="76.1" y="163.2">+12V</text>
<text x="82.6" y="167.2">PWR_FLAG</text>
<text x="104" y="166">+12V</text>
<text x="205" y="164.7">GND</text>
<text x="226.6" y="164.7">GND</text>
<text x="254.2" y="167.2">Out</text>
<text x="49.5" y="171">R3</text>
<text x="49.5" y="173.6">10</text>
<text x="67.3" y="171.9">C2</text>
<text x="77.5" y="172.3">C4</text>
<text x="116.8" y="173.6">C6</text>
<text x="138.4" y="173.6">C8</text>
<text x="243.1" y="168.5">GND</text>
<text x="254.7" y="169.8">J1</text>
<text x="37.3" y="174.3">GND</text>
<text x="45.7" y="178.7">PWR_FLAG</text>
<text x="67.3" y="174.4">47uF</text>
<text x="77.5" y="174.9">0.1uF</text>
<text x="126.6" y="177" transform="rotate(-90 126.6 177)">V+</text>
<text x="127" y="177.4">U1E</text>
<text x="127" y="179.9">TL074</text>
<text x="148.2" y="177" transform="rotate(-90 148.2 177)">V+</text>
<text x="148.6" y="177.4">U2E</text>
<text x="148.6" y="179.9">LM13700</text>
<text x="37.7" y="183.7">D2</text>
<text x="49.5" y="183.7">10</text>
<text x="67.3" y="182">C3</text>
<text x="67.3" y="184.6">47uF</text>
<text x="77.5" y="182.5">C5</text>
<text x="77.5" y="185">0.1uF</text>
<text x="83.1" y="183.7">GND</text>
<text x="104.6" y="183.7">GND</text>
<text x="116.8" y="181.2">C7</text>
<text x="126.6" y="181.5" transform="rotate(-90 126.6 181.5)">V-</text>
<text x="138.4" y="181.2">C9</text>
<text x="148.2" y="181.5" transform="rotate(-90 148.2 181.5)">V-</text>
<text x="35.3" y="186.3">1N5819</text>
<text x="49.5" y="186.3">R4</text>
<text x="85.1" y="190.1">PWR_FLAG</text>
<text x="104" y="191.4">-12V</text>
<text x="75.8" y="194.2">-12V</text>
</g>
<g font-size="1.8" fill="#a90000">
<text x="70.4" y="37.8">3</text>
<text x="83.1" y="40.4">1</text>
<text x="85.7" y="40.4">2</text>
<text x="93.3" y="37.8">1</text>
<text x="125" y="39.1">5</text>
<text x="132.6" y="36.6">4</text>
<text x="132.6" y="41.7">6</text>
<text x="36.6" y="42.6" transform="rotate(-90 36.6 42.6)">3</text>
<text x="70.4" y="42.9">2</text>
<text x="93.3" y="42.9">3</text>
<text x="36.6" y="50.2" transform="rotate(-90 36.6 50.2)">1</text>
<text x="166.3" y="56.9">3</text>
<text x="172.6" y="56.9">1</text>
<text x="169.9" y="61" transform="rotate(-90 169.9 61)">2</text>
<text x="177.1" y="64.5">5</text>
<text x="177.1" y="69.6">6</text>
<text x="189.8" y="67.1">7</text>
<text x="79.3" y="89.9">4</text>
<text x="116.8" y="89.9">13</text>
<text x="79.3" y="92.5">2</text>
<text x="79.3" y="95">3</text>
<text x="92" y="92.5">5</text>
<text x="92" y="95">1</text>
<text x="100.3" y="92.5">7</text>
<text x="106.6" y="95">8</text>
<text x="116.8" y="92.5">15</text>
<text x="116.8" y="95">14</text>
<text x="129.5" y="92.5">12</text>
<text x="129.5" y="95">16</text>
<text x="149.2" y="92.5">10</text>
<text x="156.1" y="95">9</text>
<text x="168.9" y="95">10</text>
<text x="169.5" y="100.1">9</text>
<text x="182.2" y="97.5">8</text>
<text x="205.7" y="97.5">12</text>
<text x="218.4" y="100.1">14</text>
<text x="205.7" y="102.6">13</text>
<text x="248.9" y="109">TN</text>
<text x="249.6" y="111.5">T</text>
<text x="93.7" y="115" transform="rotate(-90 93.7 115)">3</text>
<text x="99.6" y="117.9">2</text>
<text x="248.8" y="114">RN</text>
<text x="249.5" y="116.6">R</text>
<text x="249.5" y="119.1">S</text>
<text x="60.9" y="124.2">1</text>
<text x="93.7" y="122.6" transform="rotate(-90 93.7 122.6)">1</text>
<text x="96.3" y="125.2" transform="rotate(-90 96.3 125.2)">1</text>
<text x="39.3" y="131.8">3</text>
<text x="45.6" y="131.8">1</text>
<text x="58.2" y="128.3" transform="rotate(-90 58.2 128.3)">2</text>
<text x="89.5" y="128">2</text>
<text x="248.9" y="130.6">TN</text>
<text x="42.9" y="136" transform="rotate(-90 42.9 136)">2</text>
<text x="96.3" y="132.8" transform="rotate(-90 96.3 132.8)">3</text>
<text x="248.8" y="135.6">RN</text>
<text x="249.6" y="133.1">T</text>
<text x="210.7" y="140.7">1</text>
<text x="210.7" y="143.3">2</text>
<text x="224.7" y="140.7">1</text>
<text x="224.7" y="143.3">2</text>
<text x="249.5" y="138.2">R</text>
<text x="249.5" y="140.7">S</text>
<text x="210.7" y="145.8">3</text>
<text x="210.7" y="148.3">4</text>
<text x="224.7" y="145.8">3</text>
<text x="224.7" y="148.3">4</text>
<text x="210.7" y="150.9">5</text>
<text x="210.7" y="153.4">6</text>
<text x="224.7" y="150.9">5</text>
<text x="224.7" y="153.4">6</text>
<text x="248.9" y="152.1">TN</text>
<text x="249.6" y="154.7">T</text>
<text x="248.8" y="157.2">RN</text>
<text x="249.5" y="159.8">R</text>
<text x="27.3" y="166.1">10</text>
<text x="249.5" y="162.3">S</text>
<text x="27.9" y="173.7">7</text>
<text x="27.9" y="171.2">8</text>
<text x="27.9" y="168.7">9</text>
<text x="125.5" y="172.8" transform="rotate(-90 125.5 172.8)">4</text>
<text x="147.1" y="173.4" transform="rotate(-90 147.1 173.4)">11</text>
<text x="27.9" y="178.8">5</text>
<text x="27.9" y="176.3">6</text>
<text x="27.9" y="183.9">3</text>
<text x="27.9" y="181.4">4</text>
<text x="125.5" y="184.8" transform="rotate(-90 125.5 184.8)">11</text>
<text x="147.1" y="184.2" transform="rotate(-90 147.1 184.2)">6</text>
<text x="27.9" y="189">1</text>
<text x="27.9" y="186.4">2</text>
</g>
<g font-size="1.8" fill="#0f0f0f">
<text x="30.5" y="166">+12</text>
<text x="30.5" y="171.1">GND</text>
<text x="30.5" y="168.6">+12</text>
<text x="30.5" y="173.6">GND</text>
<text x="30.5" y="176.2">GND</text>
<text x="30.5" y="181.3">GND</text>
<text x="30.5" y="183.8">GND</text>
<text x="30.5" y="186.3">-12</text>
<text x="30.5" y="188.9">-12</text>
</g>
<text font-size="1.8" fill="#009600" x="30.5" y="178.7">GND</text>
<g font-size=".7" fill="#006464">
<text x="81.4" y="93.2">DIODE_BIAS</text>
<text x="119.5" y="93.2">DIODE_BIAS</text>
</g>
</svg>
